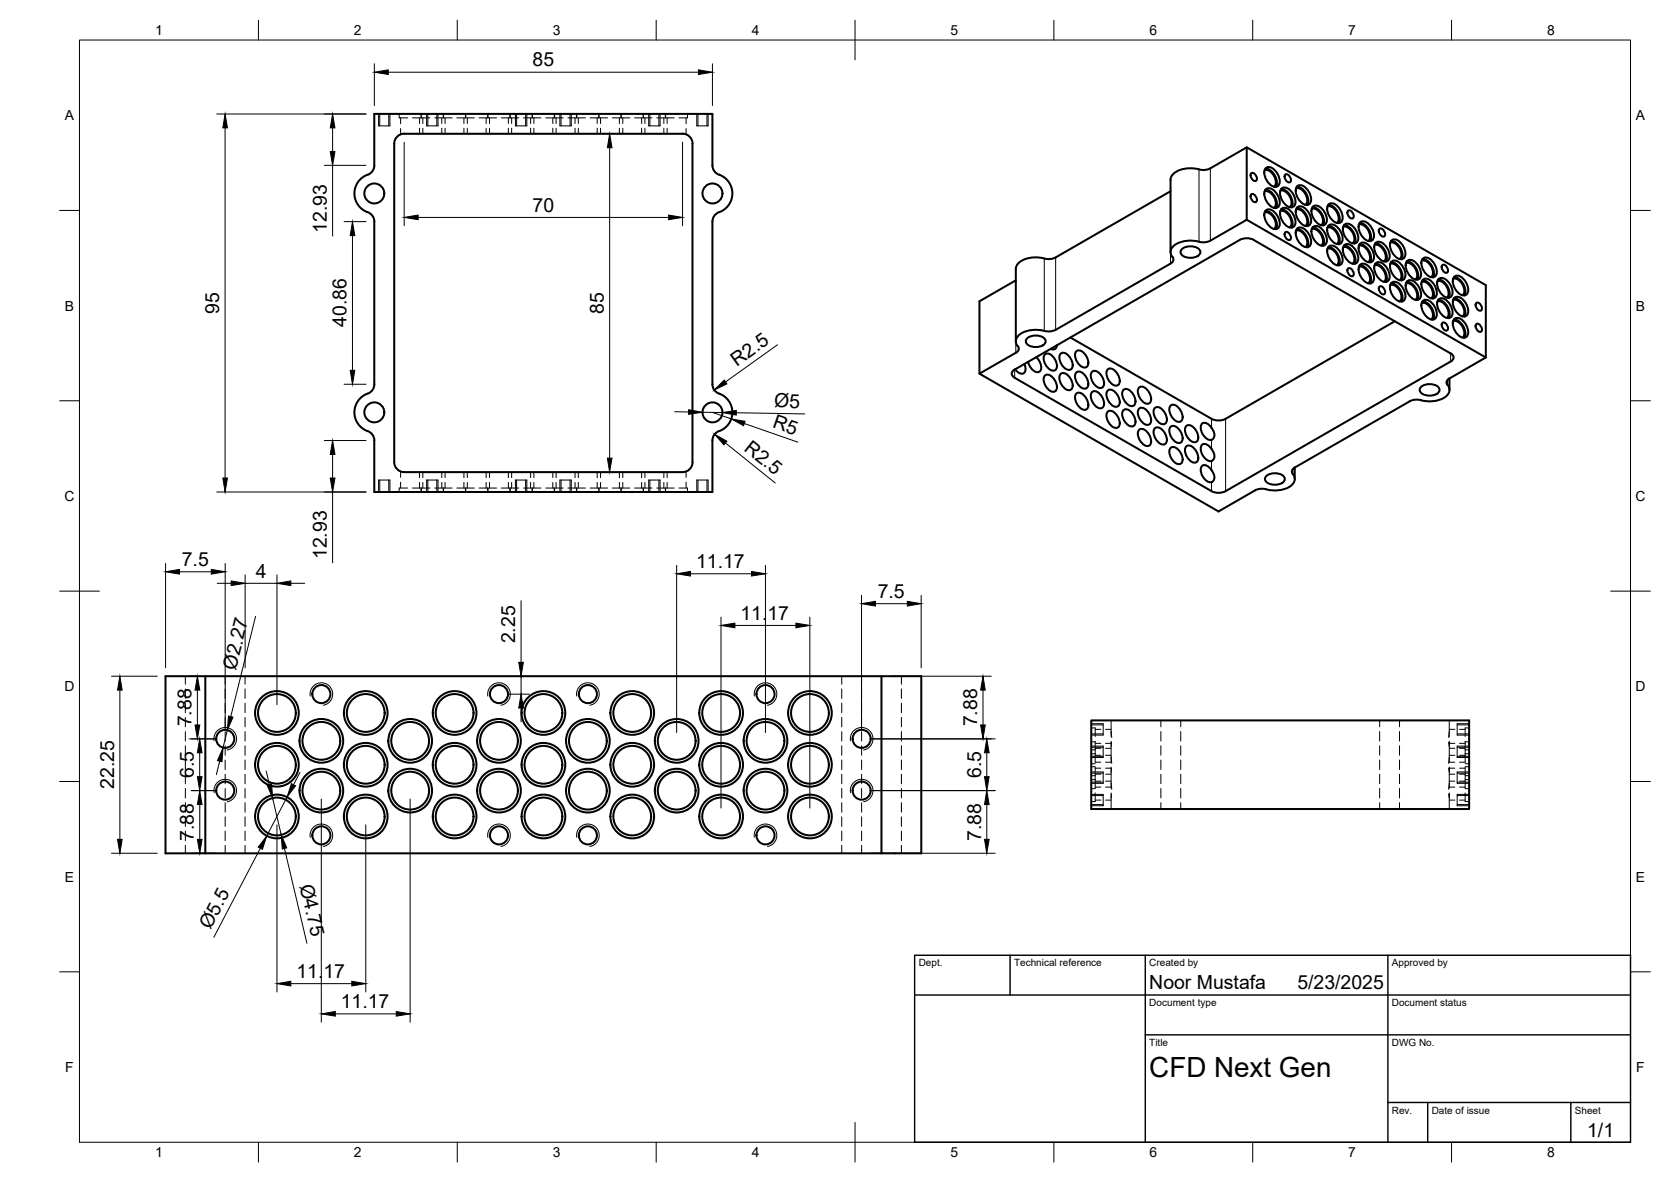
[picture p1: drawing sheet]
<svg xmlns="http://www.w3.org/2000/svg" width="420mm" height="297mm" viewBox="0 0 420 297" stroke-linecap="round" stroke-linejoin="round" font-family="sans-serif">
<!-- layer: Visible -->
<g fill="none" stroke="#000" stroke-width=".51">
<path d="M99.1 36.1v80a2.51 2.51 0 0 0 2.5 2.5h70a2.51 2.51 0 0 0 2.5-2.5v-80M101.6 33.6h70M101.6 33.6a2.51 2.51 0 0 0-2.5 2.5M171.6 33.6a2.51 2.51 0 0 1 2.5 2.5M313.5 37v18.2l-9.2 5.3M92.4 43.9a5.1 5.1 0 0 0-3.3 5 5.1 5.1 0 0 0 3.8 4.6 2.44 2.44 0 0 1 1.2 2.2v40.9a2.51 2.51 0 0 1-1.6 2.3M180.8 43.9a2.51 2.51 0 0 1-1.7-2.4v-12.9h-85v13a2.45 2.45 0 0 1-1.6 2.3M180.8 43.9a5.1 5.1 0 0 1 3.3 5 5.1 5.1 0 0 1-3.8 4.6 2.51 2.51 0 0 0-1.2 2.2v40.9a2.51 2.51 0 0 0 1.7 2.3M294.3 48.1l-28.9 16.6-1.3 .4-1.5-.1M304.3 42.3l9.2-5.3 60.1 34.7v18.1l-9.2 5.3M304.3 42.3l-1.8 .4a8.2 8.2 0 0 0-7.6 1.1l-.5 .9-.1 .5v18.2M313.5 55.2l60.1 34.6"/>
<path d="M314.7 43.5a1.3 1.3 0 0 1 1.1 1.9 1.3 1.3 0 0 1-1.1-1.9zM314.7 48.8a1.3 1.3 0 0 1 1.1 2 1.3 1.3 0 0 1-1.1-2zM318 53.4a2.68 2.68 0 0 1 2.8 2.5 1.47 1.47 0 0 1-.5 1.7M318 48.1a2.68 2.68 0 0 1 2.8 2.5 1.47 1.47 0 0 1-.5 1.6M318 42.8a2.68 2.68 0 0 1 2.8 2.5 1.47 1.47 0 0 1-.5 1.6M318.2 53a1.66 1.66 0 0 1 2.5 .6l.7 1a2.32 2.32 0 0 1-.2 2.9 2.51 2.51 0 0 1-2.9-1.9 2.91 2.91 0 0 1-.1-2.6zM318.2 47.7a1.66 1.66 0 0 1 2.5 .6l.7 .9a2.32 2.32 0 0 1-.2 3 2.51 2.51 0 0 1-2.9-1.9 2.91 2.91 0 0 1-.1-2.6zM318.2 42.4a1.66 1.66 0 0 1 2.5 .5l.7 1a2.32 2.32 0 0 1-.2 2.9 2.51 2.51 0 0 1-2.9-1.8 2.91 2.91 0 0 1-.1-2.6zM318.2 53a3.5 3.5 0 0 1 2.6 4.6M318.2 47.7a3.5 3.5 0 0 1 2.6 4.6M318.2 42.4a3.5 3.5 0 0 1 2.6 4.6M321.9 47.9a2.68 2.68 0 0 1 2.8 2.6 1.47 1.47 0 0 1-.4 1.6"/>
<path d="M321.9 53a2.68 2.68 0 0 1 2.8 2.6 1.47 1.47 0 0 1-.4 1.6M322.1 47.5a3.5 3.5 0 0 1 2.7 4.6M322.1 52.6a3.5 3.5 0 0 1 2.7 4.6M322.1 47.5a1.66 1.66 0 0 1 2.6 .6l.6 1a2.32 2.32 0 0 1-.1 2.9 2.51 2.51 0 0 1-2.9-1.9 2.91 2.91 0 0 1-.2-2.6zM322.1 52.6a1.66 1.66 0 0 1 2.6 .6l.6 1a2.32 2.32 0 0 1-.1 2.9 2.51 2.51 0 0 1-2.9-1.9 2.91 2.91 0 0 1-.2-2.6zM323.2 43.8a1.3 1.3 0 0 1 1.2 2 1.3 1.3 0 0 1-1.2-2zM323.2 58.3a1.3 1.3 0 0 1 1.2 2 1.3 1.3 0 0 1-1.2-2zM325.9 47.4a2.68 2.68 0 0 1 2.8 2.5 1.47 1.47 0 0 1-.5 1.6M325.9 52.7a2.68 2.68 0 0 1 2.8 2.5 1.47 1.47 0 0 1-.5 1.6M325.9 58a2.68 2.68 0 0 1 2.8 2.5 1.47 1.47 0 0 1-.5 1.6M326.1 46.9a1.66 1.66 0 0 1 2.5 .6l.7 1a2.32 2.32 0 0 1-.2 2.9 2.51 2.51 0 0 1-2.9-1.8 2.91 2.91 0 0 1-.1-2.7zM326.1 52.2a1.66 1.66 0 0 1 2.5 .6l.7 1a2.32 2.32 0 0 1-.2 2.9 2.51 2.51 0 0 1-2.9-1.8 2.91 2.91 0 0 1-.1-2.7z"/>
<path d="M326.1 57.6a1.66 1.66 0 0 1 2.5 .5l.7 1a2.32 2.32 0 0 1-.2 2.9 2.51 2.51 0 0 1-2.9-1.8 2.91 2.91 0 0 1-.1-2.6zM326.1 46.9a3.5 3.5 0 0 1 2.6 4.6M326.1 52.2a3.5 3.5 0 0 1 2.6 4.6M326.1 57.5a3.5 3.5 0 0 1 2.6 4.6M329.8 52.5a2.68 2.68 0 0 1 2.8 2.5 1.47 1.47 0 0 1-.4 1.6M329.8 57.6a2.68 2.68 0 0 1 2.8 2.5 1.47 1.47 0 0 1-.4 1.6M330 52a1.66 1.66 0 0 1 2.6 .6l.6 1a2.32 2.32 0 0 1-.1 2.9 2.51 2.51 0 0 1-2.9-1.8 2.91 2.91 0 0 1-.2-2.7zM330 57.2a1.66 1.66 0 0 1 2.6 .5l.6 1a2.32 2.32 0 0 1-.1 2.9 2.51 2.51 0 0 1-2.9-1.8 2.91 2.91 0 0 1-.2-2.6zM330 52.1a3.5 3.5 0 0 1 2.7 4.6M330 57.2a3.5 3.5 0 0 1 2.7 4.6M333.8 51.9a2.68 2.68 0 0 1 2.8 2.5 1.47 1.47 0 0 1-.5 1.6M333.8 57.2a2.68 2.68 0 0 1 2.8 2.5 1.47 1.47 0 0 1-.5 1.6"/>
<path d="M334 51.5a3.5 3.5 0 0 1 2.6 4.6M334 56.8a3.5 3.5 0 0 1 2.6 4.6M334 51.5a1.66 1.66 0 0 1 2.5 .5l.7 1a2.32 2.32 0 0 1-.2 2.9 2.51 2.51 0 0 1-2.9-1.8 2.91 2.91 0 0 1-.1-2.6zM334 56.8a1.66 1.66 0 0 1 2.5 .6l.7 .9a2.32 2.32 0 0 1-.2 3 2.51 2.51 0 0 1-2.9-1.9 2.91 2.91 0 0 1-.1-2.6zM337.7 57a2.68 2.68 0 0 1 2.8 2.5 1.47 1.47 0 0 1-.4 1.7M337.9 56.6a1.66 1.66 0 0 1 2.6 .6l.6 1a2.32 2.32 0 0 1-.1 2.9 2.51 2.51 0 0 1-2.9-1.9 2.91 2.91 0 0 1-.2-2.6zM337.9 56.6a3.5 3.5 0 0 1 2.7 4.6M339 52.9a1.3 1.3 0 0 1 1.2 2 1.3 1.3 0 0 1-1.2-2zM341.7 56.5a2.68 2.68 0 0 1 2.7 2.5 1.47 1.47 0 0 1-.4 1.6M341.9 56a3.5 3.5 0 0 1 2.6 4.6M341.9 56a1.66 1.66 0 0 1 2.5 .6l.7 1a2.32 2.32 0 0 1-.2 2.9 2.51 2.51 0 0 1-2.9-1.9 2.91 2.91 0 0 1-.1-2.6zM346.9 57.5a1.3 1.3 0 0 1 1.1 1.9 1.3 1.3 0 0 1-1.1-1.9z"/>
<path d="M255.4 70.4l-9.1 5.3v18.2l60.1 34.6 9.1-5.2 .9-.4 1-.1a9.1 9.1 0 0 0 6.7-.4 2.16 2.16 0 0 0 .8-3.6 1.12 1.12 0 0 1 .7-1.3M262.6 65a7.2 7.2 0 0 0-6.6 1.2l-.5 .9-.1 .5v18.2M294.8 64.6a1.03 1.03 0 0 1-.5 1.6l-28.9 16.7M297.1 62.6a3.4 3.4 0 0 1 4.7 .4 1.57 1.57 0 0 1-1.8 1.8 3 3 0 0 1-3.1-1.1v-.7zM301.5 60.7a7 7 0 0 0-6.7 1.4 1.83 1.83 0 0 0 0 2.5M304.3 60.5l-1.3 .4-1.5-.1M333.8 62.5a2.68 2.68 0 0 1 2.8 2.5 1.47 1.47 0 0 1-.5 1.7M334 62.1a3.5 3.5 0 0 1 2.6 4.6M334 62.1a1.66 1.66 0 0 1 2.5 .6l.7 1a2.32 2.32 0 0 1-.2 2.9 2.51 2.51 0 0 1-2.9-1.9 2.91 2.91 0 0 1-.1-2.6zM337.7 62.1a2.68 2.68 0 0 1 2.8 2.6 1.47 1.47 0 0 1-.4 1.6M337.9 61.7a1.66 1.66 0 0 1 2.6 .6l.6 1a2.32 2.32 0 0 1-.1 2.9 2.51 2.51 0 0 1-2.9-1.8 2.91 2.91 0 0 1-.2-2.7zM337.9 61.7a3.5 3.5 0 0 1 2.7 4.6"/>
<path d="M339 67.4a1.3 1.3 0 0 1 1.2 2 1.3 1.3 0 0 1-1.2-2zM341.7 67.1a2.68 2.68 0 0 1 2.7 2.5 1.47 1.47 0 0 1-.4 1.6M341.7 61.8a2.68 2.68 0 0 1 2.7 2.5 1.47 1.47 0 0 1-.4 1.6M341.9 66.6a3.5 3.5 0 0 1 2.6 4.6M341.9 61.3a3.5 3.5 0 0 1 2.6 4.6M341.9 66.7a1.66 1.66 0 0 1 2.5 .5l.7 1a2.32 2.32 0 0 1-.2 2.9 2.51 2.51 0 0 1-2.9-1.8 2.91 2.91 0 0 1-.1-2.6zM341.9 61.3a1.66 1.66 0 0 1 2.5 .6l.7 1a2.32 2.32 0 0 1-.2 2.9 2.51 2.51 0 0 1-2.9-1.8 2.91 2.91 0 0 1-.1-2.7zM345.6 66.7a2.68 2.68 0 0 1 2.8 2.5 1.47 1.47 0 0 1-.4 1.6M345.6 61.6a2.68 2.68 0 0 1 2.8 2.5 1.47 1.47 0 0 1-.4 1.6M345.8 66.3a1.66 1.66 0 0 1 2.5 .5l.7 1a2.32 2.32 0 0 1-.1 2.9 2.51 2.51 0 0 1-2.9-1.8 2.91 2.91 0 0 1-.2-2.6zM345.8 61.1a1.66 1.66 0 0 1 2.5 .6l.7 1a2.32 2.32 0 0 1-.1 2.9 2.51 2.51 0 0 1-2.9-1.8 2.91 2.91 0 0 1-.2-2.7zM345.8 66.3a3.5 3.5 0 0 1 2.7 4.6"/>
<path d="M345.8 61.1a3.5 3.5 0 0 1 2.7 4.6M346.9 72a1.3 1.3 0 0 1 1.1 1.9 1.3 1.3 0 0 1-1.1-1.9zM349.5 66.3a2.68 2.68 0 0 1 2.8 2.5 1.47 1.47 0 0 1-.4 1.6M349.5 71.6a2.68 2.68 0 0 1 2.8 2.5 1.47 1.47 0 0 1-.4 1.7M349.5 61a2.68 2.68 0 0 1 2.8 2.5 1.47 1.47 0 0 1-.4 1.6M349.8 65.9a3.5 3.5 0 0 1 2.6 4.6M349.8 71.2a3.5 3.5 0 0 1 2.6 4.6M349.8 60.6a3.5 3.5 0 0 1 2.6 4.6M349.8 65.9a1.66 1.66 0 0 1 2.5 .5l.7 1a2.32 2.32 0 0 1-.2 2.9 2.51 2.51 0 0 1-2.9-1.8 2.91 2.91 0 0 1-.1-2.6zM349.8 71.2a1.66 1.66 0 0 1 2.5 .6l.7 1a2.32 2.32 0 0 1-.2 2.9 2.51 2.51 0 0 1-2.9-1.9 2.91 2.91 0 0 1-.1-2.6zM349.8 60.6a1.66 1.66 0 0 1 2.5 .5l.7 1a2.32 2.32 0 0 1-.2 2.9 2.51 2.51 0 0 1-2.9-1.8 2.91 2.91 0 0 1-.1-2.6zM353.5 71.2a2.68 2.68 0 0 1 2.8 2.6 1.47 1.47 0 0 1-.4 1.6"/>
<path d="M353.5 66.1a2.68 2.68 0 0 1 2.8 2.5 1.47 1.47 0 0 1-.4 1.7M353.7 70.8a1.66 1.66 0 0 1 2.5 .6l.7 1a2.32 2.32 0 0 1-.2 2.9 2.51 2.51 0 0 1-2.8-1.9 2.91 2.91 0 0 1-.2-2.6zM353.7 65.7a1.66 1.66 0 0 1 2.5 .6l.7 1a2.32 2.32 0 0 1-.2 2.9 2.51 2.51 0 0 1-2.8-1.9 2.91 2.91 0 0 1-.2-2.6zM353.7 70.8a3.5 3.5 0 0 1 2.7 4.6M353.7 65.7a3.5 3.5 0 0 1 2.7 4.6M357.5 70.9a2.68 2.68 0 0 1 2.8 2.5 1.47 1.47 0 0 1-.5 1.6M357.5 65.5a2.68 2.68 0 0 1 2.8 2.5 1.47 1.47 0 0 1-.5 1.7M357.5 76.2a2.68 2.68 0 0 1 2.8 2.5 1.47 1.47 0 0 1-.5 1.6M357.7 70.4a1.66 1.66 0 0 1 2.5 .6l.7 1a2.32 2.32 0 0 1-.2 2.9 2.51 2.51 0 0 1-2.9-1.8 2.91 2.91 0 0 1-.1-2.7zM357.7 65.1a1.66 1.66 0 0 1 2.5 .6l.7 1a2.32 2.32 0 0 1-.2 2.9 2.51 2.51 0 0 1-2.9-1.9 2.91 2.91 0 0 1-.1-2.6zM357.7 75.7a1.66 1.66 0 0 1 2.5 .6l.7 1a2.32 2.32 0 0 1-.2 2.9 2.51 2.51 0 0 1-2.9-1.8 2.91 2.91 0 0 1-.1-2.7zM357.7 70.4a3.5 3.5 0 0 1 2.6 4.6"/>
<path d="M357.7 65.1a3.5 3.5 0 0 1 2.6 4.6M357.7 75.7a3.5 3.5 0 0 1 2.6 4.6M361.4 70.7a2.68 2.68 0 0 1 2.8 2.5 1.47 1.47 0 0 1-.4 1.6M361.4 75.8a2.68 2.68 0 0 1 2.8 2.5 1.47 1.47 0 0 1-.4 1.6M361.6 70.2a3.5 3.5 0 0 1 2.7 4.6M361.6 75.3a3.5 3.5 0 0 1 2.7 4.6M361.6 70.3a1.66 1.66 0 0 1 2.6 .5l.6 1a2.32 2.32 0 0 1-.1 2.9 2.51 2.51 0 0 1-2.9-1.8 2.91 2.91 0 0 1-.2-2.6zM361.6 75.4a1.66 1.66 0 0 1 2.6 .5l.6 1a2.32 2.32 0 0 1-.1 2.9 2.51 2.51 0 0 1-2.9-1.8 2.91 2.91 0 0 1-.2-2.6zM362.7 66.6a1.3 1.3 0 0 1 1.2 1.9 1.3 1.3 0 0 1-1.2-1.9zM365.4 70.1a2.68 2.68 0 0 1 2.8 2.5 1.47 1.47 0 0 1-.5 1.6M365.4 75.4a2.68 2.68 0 0 1 2.8 2.5 1.47 1.47 0 0 1-.5 1.6M365.6 69.7a1.66 1.66 0 0 1 2.5 .5l.7 1a2.32 2.32 0 0 1-.2 2.9 2.51 2.51 0 0 1-2.9-1.8 2.91 2.91 0 0 1-.1-2.6z"/>
<path d="M365.6 75a1.66 1.66 0 0 1 2.5 .5l.7 1a2.32 2.32 0 0 1-.2 2.9 2.51 2.51 0 0 1-2.9-1.8 2.91 2.91 0 0 1-.1-2.6zM365.6 69.7a3.5 3.5 0 0 1 2.6 4.5M365.6 75a3.5 3.5 0 0 1 2.6 4.6M371.3 76.1a1.3 1.3 0 0 1 1.1 1.9 1.3 1.3 0 0 1-1.1-1.9zM92.4 98.9a5 5 0 0 0-3.3 4.7 5 5 0 0 0 3.3 4.7M180.8 98.9a5 5 0 0 1 3.4 4.7 5 5 0 0 1-3.4 4.7M255.1 92.9a1.08 1.08 0 0 0-.7 1 1.08 1.08 0 0 0 .7 1M255.4 88.7l-9.1 5.2M257.6 91.5a1.54 1.54 0 0 1-.6 2.4 2.3 2.3 0 0 1-1.7-1.1M258.2 85a3.4 3.4 0 0 1 4.7 .4 1.57 1.57 0 0 1-1.8 1.8 3 3 0 0 1-3.1-1.1v-.7zM260.6 89.8a2.94 2.94 0 0 1 .9 3.5 1.75 1.75 0 0 1-2.3-.9l-.7-1.5M262.6 94.5a1.48 1.48 0 0 1 2.3 .6l.4 .5a2.11 2.11 0 0 1 0 2.8 2.1 2.1 0 0 1-2.4-1.4 2.68 2.68 0 0 1-.3-2.5z"/>
<path d="M262.6 89.2a1.48 1.48 0 0 1 2.3 .6l.4 .5a2.11 2.11 0 0 1 0 2.8 2.1 2.1 0 0 1-2.4-1.4 2.68 2.68 0 0 1-.3-2.5zM265.4 82.9l-1.8 .4a8.8 8.8 0 0 0-7.3 .8 2.03 2.03 0 0 0-.2 3.2 1.12 1.12 0 0 1-.7 1.4M265.8 86.8a.99 .99 0 0 1-.5 .9 .99 .99 0 0 1-1.1 0M266.6 89a1.48 1.48 0 0 1 2.3 .6l.3 .5a2.11 2.11 0 0 1 0 2.8 2.1 2.1 0 0 1-2.3-1.4 2.68 2.68 0 0 1-.3-2.5zM266.6 94.1a1.48 1.48 0 0 1 2.3 .6l.3 .5a2.11 2.11 0 0 1 0 2.8 2.1 2.1 0 0 1-2.3-1.4 2.68 2.68 0 0 1-.3-2.5zM270.5 99a1.48 1.48 0 0 1 2.3 .6l.4 .5a2.11 2.11 0 0 1 0 2.8 2.1 2.1 0 0 1-2.4-1.4 2.68 2.68 0 0 1-.3-2.5zM270.5 88.4a1.48 1.48 0 0 1 2.3 .6l.4 .5a2.11 2.11 0 0 1 0 2.8 2.1 2.1 0 0 1-2.4-1.4 2.68 2.68 0 0 1-.3-2.5zM270.5 93.7a1.48 1.48 0 0 1 2.3 .6l.4 .5a2.11 2.11 0 0 1 0 2.8 2.1 2.1 0 0 1-2.4-1.4 2.68 2.68 0 0 1-.3-2.5zM274.5 98.6a1.48 1.48 0 0 1 2.3 .7l.3 .5a2.11 2.11 0 0 1 0 2.7 2.1 2.1 0 0 1-2.3-1.4 2.68 2.68 0 0 1-.3-2.5zM274.5 93.5a1.48 1.48 0 0 1 2.3 .7l.3 .5a2.11 2.11 0 0 1 0 2.7 2.1 2.1 0 0 1-2.3-1.4 2.68 2.68 0 0 1-.3-2.5zM278.4 92.9a1.48 1.48 0 0 1 2.3 .7l.4 .5a2.11 2.11 0 0 1 0 2.7 2.1 2.1 0 0 1-2.4-1.4 2.68 2.68 0 0 1-.3-2.5zM278.4 98.3a1.48 1.48 0 0 1 2.3 .6l.4 .5a2.11 2.11 0 0 1 0 2.7 2.1 2.1 0 0 1-2.4-1.3 2.68 2.68 0 0 1-.3-2.5z"/>
<path d="M282.4 98.1a1.48 1.48 0 0 1 2.3 .6l.3 .5a2.11 2.11 0 0 1 0 2.8 2.1 2.1 0 0 1-2.3-1.4 2.68 2.68 0 0 1-.3-2.5zM286.3 97.5a1.48 1.48 0 0 1 2.3 .6l.4 .5a2.11 2.11 0 0 1 0 2.8 2.1 2.1 0 0 1-2.4-1.4 2.68 2.68 0 0 1-.3-2.5zM350.7 80.7l-42.5 24.5a3.9 3.9 0 0 1-3.6 0l-35.4-20.4M357.3 97.3a3.4 3.4 0 0 1 4.6 .3 1.57 1.57 0 0 1-1.8 1.8 3 3 0 0 1-3.1-1.1v-.7zM362.7 81.1a1.3 1.3 0 0 1 1.2 1.9 1.3 1.3 0 0 1-1.2-1.9zM364.4 95.1a1.04 1.04 0 0 0-.4 1.6 2.06 2.06 0 0 1-1 3.3 9.1 9.1 0 0 1-6.7 .4l-1.8 .4M364.4 95.1v2.9M364.7 88.8l-49.4-28.5a3.9 3.9 0 0 0-3.6 0l-56.6 32.6M364.7 90.9l-56.5 32.5a3.9 3.9 0 0 1-3.6 0l-49.5-28.5M364.8 88.8a1.08 1.08 0 0 1 .7 1 1.08 1.08 0 0 1-.7 1.1M365.4 80.7a2.68 2.68 0 0 1 2.8 2.5 1.47 1.47 0 0 1-.5 1.6M365.6 80.3a1.66 1.66 0 0 1 2.5 .5l.7 1a2.32 2.32 0 0 1-.2 3 2.51 2.51 0 0 1-2.9-1.9 2.91 2.91 0 0 1-.1-2.6z"/>
<path d="M365.6 80.3a3.5 3.5 0 0 1 2.6 4.6M371.3 81.4a1.3 1.3 0 0 1 1.1 2 1.3 1.3 0 0 1-1.1-2zM92.5 108.3a2.45 2.45 0 0 1 1.6 2.4v12.9h85v-12.9a2.51 2.51 0 0 1 1.7-2.4M278.4 103.6a1.48 1.48 0 0 1 2.3 .6l.4 .5a2.11 2.11 0 0 1 0 2.7 2.1 2.1 0 0 1-2.4-1.3 2.68 2.68 0 0 1-.3-2.5zM282.4 103.2a1.48 1.48 0 0 1 2.3 .6l.3 .5a2.11 2.11 0 0 1 0 2.8 2.1 2.1 0 0 1-2.3-1.4 2.68 2.68 0 0 1-.3-2.5zM286.3 108.1a1.48 1.48 0 0 1 2.3 .7l.4 .5a2.11 2.11 0 0 1 0 2.7 2.1 2.1 0 0 1-2.4-1.4 2.68 2.68 0 0 1-.3-2.5zM286.3 102.8a1.48 1.48 0 0 1 2.3 .6l.4 .5a2.11 2.11 0 0 1 0 2.8 2.1 2.1 0 0 1-2.4-1.4 2.68 2.68 0 0 1-.3-2.5zM290.3 102.6a1.48 1.48 0 0 1 2.3 .7l.3 .5a2.11 2.11 0 0 1 0 2.7 2.1 2.1 0 0 1-2.4-1.4 2.68 2.68 0 0 1-.2-2.5zM290.3 107.7a1.48 1.48 0 0 1 2.3 .7l.3 .5a2.11 2.11 0 0 1 0 2.7 2.1 2.1 0 0 1-2.4-1.4 2.68 2.68 0 0 1-.2-2.5zM294.2 102a1.48 1.48 0 0 1 2.3 .7l.4 .5a2.11 2.11 0 0 1 0 2.7 2.1 2.1 0 0 1-2.4-1.4 2.68 2.68 0 0 1-.3-2.5zM294.2 107.4a1.48 1.48 0 0 1 2.3 .6l.4 .5a2.11 2.11 0 0 1 0 2.7 2.1 2.1 0 0 1-2.4-1.3 2.68 2.68 0 0 1-.3-2.5zM294.2 112.7a1.48 1.48 0 0 1 2.3 .6l.4 .5a2.11 2.11 0 0 1 0 2.7 2.1 2.1 0 0 1-2.4-1.3 2.68 2.68 0 0 1-.3-2.5z"/>
<path d="M298.2 107.2a1.48 1.48 0 0 1 2.3 .6l.3 .5a2.11 2.11 0 0 1 0 2.7 2.1 2.1 0 0 1-2.4-1.3 2.68 2.68 0 0 1-.2-2.5zM298.2 112.3a1.48 1.48 0 0 1 2.3 .6l.3 .5a2.11 2.11 0 0 1 0 2.8 2.1 2.1 0 0 1-2.4-1.4 2.68 2.68 0 0 1-.2-2.5zM302.4 106.4a2.23 2.23 0 0 1 2.4 1.3l.2 .4a1.61 1.61 0 0 1-.4 2.4 2.91 2.91 0 0 1-2.7-3.1l.2-.8zM302.4 111.7a2.23 2.23 0 0 1 2.4 1.4l.1 .2a1.65 1.65 0 0 1-.3 2.5 2.91 2.91 0 0 1-2.7-3l.2-.9zM318.4 119.7a3.4 3.4 0 0 1 4.6 .3 1.57 1.57 0 0 1-1.8 1.8 3 3 0 0 1-3.1-1.1v-.7zM325.5 117.5v2.9M354.4 100.9l-28.9 16.6M304.6 121.2a2.91 2.91 0 0 1-2.7-3.1 1.08 1.08 0 0 1 .7-1.2 1.08 1.08 0 0 1 1.3 .4l1 1.3a1.65 1.65 0 0 1-.3 2.6M51.6 169.9v44.5h-10v-44.5h190v44.5h-10v-44.5M274.4 181h95v22.3h-95zM51.6 214.4h170"/>
<circle cx="94.1" cy="48.6" r="2.51"/>
<circle cx="179.1" cy="48.6" r="2.51"/>
<circle cx="94.1" cy="103.6" r="2.51"/>
<circle cx="179.1" cy="103.6" r="2.51"/>
<circle cx="69.6" cy="179.2" r="4.8"/>
<circle cx="69.6" cy="179.2" r="5.5"/>
<circle cx="80.8" cy="174.4" r="2.28"/>
<circle cx="92" cy="179.2" r="4.8"/>
<circle cx="92" cy="179.2" r="5.5"/>
<circle cx="114.3" cy="179.2" r="4.8"/>
<circle cx="114.3" cy="179.2" r="5.5"/>
<circle cx="125.5" cy="174.4" r="2.28"/>
<circle cx="136.6" cy="179.2" r="4.8"/>
<circle cx="136.6" cy="179.2" r="5.5"/>
<circle cx="147.8" cy="174.4" r="2.28"/>
<circle cx="159" cy="179.2" r="4.8"/>
<circle cx="159" cy="179.2" r="5.5"/>
<circle cx="181.3" cy="179.2" r="4.8"/>
<circle cx="181.3" cy="179.2" r="5.5"/>
<circle cx="192.5" cy="174.4" r="2.28"/>
<circle cx="203.7" cy="179.2" r="4.8"/>
<circle cx="203.7" cy="179.2" r="5.5"/>
<circle cx="56.6" cy="185.7" r="2.28"/>
<circle cx="56.6" cy="198.7" r="2.28"/>
<circle cx="69.6" cy="192.2" r="4.8"/>
<circle cx="69.6" cy="192.2" r="5.5"/>
<circle cx="80.8" cy="186.2" r="4.8"/>
<circle cx="80.8" cy="198.7" r="4.8"/>
<circle cx="80.8" cy="186.2" r="5.5"/>
<circle cx="80.8" cy="198.7" r="5.5"/>
<circle cx="92" cy="192.2" r="4.8"/>
<circle cx="92" cy="192.2" r="5.5"/>
<circle cx="103.1" cy="198.7" r="4.8"/>
<circle cx="103.1" cy="186.2" r="4.8"/>
<circle cx="103.1" cy="186.2" r="5.5"/>
<circle cx="103.1" cy="198.7" r="5.5"/>
<circle cx="114.3" cy="192.2" r="4.8"/>
<circle cx="114.3" cy="192.2" r="5.5"/>
<circle cx="125.5" cy="198.7" r="4.8"/>
<circle cx="125.5" cy="186.2" r="4.8"/>
<circle cx="125.5" cy="198.7" r="5.5"/>
<circle cx="125.5" cy="186.2" r="5.5"/>
<circle cx="136.6" cy="192.2" r="4.8"/>
<circle cx="136.6" cy="192.2" r="5.5"/>
<circle cx="147.8" cy="198.7" r="4.8"/>
<circle cx="147.8" cy="186.2" r="4.8"/>
<circle cx="147.8" cy="198.7" r="5.5"/>
<circle cx="147.8" cy="186.2" r="5.5"/>
<circle cx="159" cy="192.2" r="4.8"/>
<circle cx="159" cy="192.2" r="5.5"/>
<circle cx="170.1" cy="198.7" r="4.8"/>
<circle cx="170.1" cy="186.2" r="4.8"/>
<circle cx="170.1" cy="186.2" r="5.5"/>
<circle cx="170.1" cy="198.7" r="5.5"/>
<circle cx="181.3" cy="192.2" r="4.8"/>
<circle cx="181.3" cy="192.2" r="5.5"/>
<circle cx="192.5" cy="186.2" r="4.8"/>
<circle cx="192.5" cy="198.7" r="4.8"/>
<circle cx="192.5" cy="186.2" r="5.5"/>
<circle cx="192.5" cy="198.7" r="5.5"/>
<circle cx="203.7" cy="192.2" r="4.8"/>
<circle cx="203.7" cy="192.2" r="5.5"/>
<circle cx="216.7" cy="198.7" r="2.28"/>
<circle cx="216.7" cy="185.7" r="2.28"/>
<circle cx="69.6" cy="205.2" r="4.8"/>
<circle cx="69.6" cy="205.2" r="5.5"/>
<circle cx="80.8" cy="209.9" r="2.28"/>
<circle cx="92" cy="205.2" r="4.8"/>
<circle cx="92" cy="205.2" r="5.5"/>
<circle cx="114.3" cy="205.2" r="4.8"/>
<circle cx="114.3" cy="205.2" r="5.5"/>
<circle cx="125.5" cy="209.9" r="2.28"/>
<circle cx="136.6" cy="205.2" r="4.8"/>
<circle cx="136.6" cy="205.2" r="5.5"/>
<circle cx="147.8" cy="209.9" r="2.28"/>
<circle cx="159" cy="205.2" r="4.8"/>
<circle cx="159" cy="205.2" r="5.5"/>
<circle cx="181.3" cy="205.2" r="4.8"/>
<circle cx="181.3" cy="205.2" r="5.5"/>
<circle cx="192.5" cy="209.9" r="2.28"/>
<circle cx="203.7" cy="205.2" r="4.8"/>
<circle cx="203.7" cy="205.2" r="5.5"/>
</g>
<!-- layer: Hidden -->
<g fill="none" stroke="#000" stroke-width=".25">
<path d="M95.2 31.6h2.8M95.5 28.6v3M97.7 28.6v3M100.4 28.6v1h2.1M100.7 29.6v1.5M100.7 32.3v1.5M105.5 29.6v1.4M105.5 32.2v1.4M105.9 28.6v1h-2.2M105.9 28.6v1h2.2M106.3 29.6v1.4M106.3 32.2v1.4"/>
<path d="M107.3 31.6h2.8M107.6 28.6v3M109.8 28.6v3M111.1 29.6v1.4M111.1 32.2v1.4M111.4 28.6v1h-2.1M111.5 28.6v1h2.2M111.9 29.6v1.4M111.9 32.2v1.4M116.6 29.6v1.4M116.6 32.2v1.4M117 28.6v1h-2.1"/>
<path d="M117.1 28.6v1h2.2M117.5 29.6v1.4M117.5 32.2v1.4M122.2 29.6v1.4M122.2 32.2v1.4M122.6 28.6v1h-2.1M122.7 28.6v1h2.2M123.1 29.6v1.4M123.1 32.2v1.4M127.8 29.6v1.4M127.8 32.2v1.4M128.2 28.6v1h-2.2"/>
<path d="M128.3 28.6v1h2.2M128.7 29.6v1.4M128.7 32.2v1.4M129.6 31.6h2.9M129.9 28.6v3M132.2 28.6v3M133.4 29.6v1.4M133.4 32.2v1.4M133.8 28.6v1h-2.2M133.9 28.6v1h2.1M134.2 29.6v1.4M134.2 32.2v1.4"/>
<path d="M139 29.6v1.4M139 32.2v1.4M139.4 28.6v1h-2.2M139.4 28.6v1h2.2M139.8 29.6v1.4M139.8 32.2v1.4M140.8 31.6h2.8M141.1 28.6v3M143.3 28.6v3M144.6 29.6v1.4M144.6 32.2v1.4M144.9 28.6v1h-2.1"/>
<path d="M145 28.6v1h2.2M145.4 29.6v1.4M145.4 32.2v1.4M150.2 29.6v1.4M150.2 32.2v1.4M150.5 28.6v1h-2.1M150.6 28.6v1h2.2M151 29.6v1.4M151 32.2v1.4M155.7 29.6v1.4M155.7 32.2v1.4M156.1 28.6v1h-2.1"/>
<path d="M156.2 28.6v1h2.2M156.6 29.6v1.4M156.6 32.2v1.4M161.3 29.6v1.4M161.3 32.2v1.4M161.7 28.6v1h-2.1M161.8 28.6v1h2.1M162.2 29.6v1.4M162.2 32.2v1.4M163.1 31.6h2.9M163.4 28.6v3M165.7 28.6v3"/>
<path d="M166.9 29.6v1.4M166.9 32.2v1.4M167.3 28.6v1h-2.2M167.4 28.6v1h2.1M167.7 29.6v1.4M167.7 32.2v1.4M172.5 29.6v1.5M172.5 32.3v1.5M172.9 28.6v1h-2.2M175.2 31.6h2.9M175.5 28.6v3M177.8 28.6v3"/>
<path d="M100.7 118.5v1.5M105.5 118.6v1.4M106.3 118.6v1.4M111.1 118.6v1.4M111.9 118.6v1.4M116.6 118.6v1.4M117.5 118.6v1.4M122.2 118.6v1.4M123.1 118.6v1.4M127.8 118.6v1.4M128.7 118.6v1.4M133.4 118.6v1.4"/>
<path d="M134.2 118.6v1.4M139 118.6v1.4M139.8 118.6v1.4M144.6 118.6v1.4M145.4 118.6v1.4M150.2 118.6v1.4M151 118.6v1.4M155.7 118.6v1.4M156.6 118.6v1.4M161.3 118.6v1.4M162.2 118.6v1.4M166.9 118.6v1.4"/>
<path d="M167.7 118.6v1.4M172.5 118.5v1.5M95.2 120.6h2.8M95.5 120.6v3M97.7 120.6v3M100.7 121.2v1.4M102.5 122.6h-2.1v1M103.7 122.6h2.2v1M105.5 121.2v1.4M106.3 121.2v1.4M107.3 120.6h2.8M107.6 120.6v3"/>
<path d="M108.1 122.6h-2.2v1M109.3 122.6h2.1v1M109.8 120.6v3M111.1 121.2v1.4M111.9 121.2v1.4M113.7 122.6h-2.2v1M114.9 122.6h2.1v1M116.6 121.2v1.4M117.5 121.2v1.4M119.3 122.6h-2.2v1M120.5 122.6h2.1v1M122.2 121.2v1.4"/>
<path d="M123.1 121.2v1.4M124.9 122.6h-2.2v1M126 122.6h2.2v1M127.8 121.2v1.4M128.7 121.2v1.4M129.6 120.6h2.9M129.9 120.6v3M130.5 122.6h-2.2v1M131.6 122.6h2.2v1M132.2 120.6v3M133.4 121.2v1.4M134.2 121.2v1.4"/>
<path d="M136 122.6h-2.1v1M137.2 122.6h2.2v1M139 121.2v1.4M139.8 121.2v1.4M140.8 120.6h2.8M141.1 120.6v3M141.6 122.6h-2.2v1M142.8 122.6h2.1v1M143.3 120.6v3M144.6 121.2v1.4M145.4 121.2v1.4M147.2 122.6h-2.2v1"/>
<path d="M148.4 122.6h2.1v1M150.2 121.2v1.4M151 121.2v1.4M152.8 122.6h-2.2v1M154 122.6h2.1v1M155.7 121.2v1.4M156.6 121.2v1.4M158.4 122.6h-2.2v1M159.6 122.6h2.1v1M161.3 121.2v1.4M162.2 121.2v1.4M163.1 120.6h2.9"/>
<path d="M163.4 120.6v3M163.9 122.6h-2.1v1M165.1 122.6h2.2v1M165.7 120.6v3M166.9 121.2v1.4M167.7 121.2v1.4M169.5 122.6h-2.1v1M170.7 122.6h2.2v1M172.5 121.2v1.4M175.2 120.6h2.9M175.5 120.6v3M177.8 120.6v3"/>
<path d="M46.6 169.9v2M46.6 173.1v2.4M46.6 176.7v2.4M56.6 169.9v2M56.6 173.1v2.4M56.6 176.7v2.4M61.6 169.9v2M61.6 173.1v2.4M61.6 176.7v2.4M211.6 169.9v2M211.6 173.1v2.4M211.6 176.7v2.4"/>
<path d="M216.6 169.9v2M216.6 173.1v2.4M216.6 176.7v2.4M226.7 169.9v2M226.7 173.1v2.4M226.7 176.7v2.4M46.6 180.3v2.4M46.6 183.9v2.3M46.6 187.4v2.4M46.6 191v2.4M46.6 194.6v2.4M46.6 198.1v2.4"/>
<path d="M56.6 180.3v2.4M56.6 183.9v2.3M56.6 187.4v2.4M56.6 191v2.4M56.6 194.6v2.4M56.6 198.1v2.4M61.6 180.3v2.4M61.6 183.9v2.3M61.6 187.4v2.4M61.6 191v2.4M61.6 194.6v2.4M61.6 198.1v2.4"/>
<path d="M211.6 180.3v2.4M211.6 183.9v2.3M211.6 187.4v2.4M211.6 191v2.4M211.6 194.6v2.4M211.6 198.1v2.4M216.6 180.3v2.4M216.6 183.9v2.3M216.6 187.4v2.4M216.6 191v2.4M216.6 194.6v2.4M216.6 198.1v2.4"/>
<path d="M226.7 180.3v2.4M226.7 183.9v2.3M226.7 187.4v2.4M226.7 191v2.4M226.7 194.6v2.4M226.7 198.1v2.4M274.4 182.9h1v2.2M274.4 196.6h3M274.4 194.3h3M274.4 199.9h3M274.4 184.4h3M274.4 182.2h3"/>
<path d="M274.4 191.9h1M274.4 186.4h1M274.4 190.1h3M274.4 187.8h3M274.4 195.9h1M274.4 198.2h1M274.4 192.7h1M274.4 188.4h1M274.4 194.9h1M274.4 189.4h1M275.4 188.4v1M275.4 199.3v2.1h-1"/>
<path d="M275.4 195.9v2.2M275.4 194.9v1M275.4 186.3v2.1M275.4 192.8v2.1M275.4 189.4v2.2M275.4 191.5h1.4M275.4 186.8h1.4M275.4 196.3h1.4M275.4 197.8h1.4M275.4 193h1.4M275.4 188.1h1.4M275.4 183.3h1.4"/>
<path d="M275.4 194.5h1.4M275.4 189.8h1.4M277.4 194v2.9M277.4 199.6v2.9M277.4 181.9v2.8M277.4 187.5v2.9M278 191.5h1.4M278 186.8h1.4M278 196.3h1.4M278 197.8h1.4M278 193h1.4M278 188.1h1.4"/>
<path d="M278 183.3h1.4M278 194.5h1.4M278 189.8h1.4M279.4 186.3v1.2M279.4 183.8v1.3M279.4 192.8v1.2M279.4 190.3v1.3M279.4 199.3v1.2M279.4 196.8v1.3M279.4 196.8l.1 1.6M279.4 183.8l.1 1.5M279.4 190.3l.1 1.5"/>
<path d="M279.4 181v2.8M279.4 187.5v2.8M279.4 194v2.8M279.5 199.5l-.1 1M279.5 186.5l-.1 1M279.5 193l-.1 1M291.9 181v1.7M291.9 183.8v2.4M291.9 187.4v2.4M291.9 191v2.4M291.9 194.6v2.3M291.9 198.1v2.4"/>
<path d="M296.9 181v1.7M296.9 183.8v2.4M296.9 187.4v2.4M296.9 191v2.4M296.9 194.6v2.3M296.9 198.1v2.4M346.9 181v1.7M346.9 183.8v2.4M346.9 187.4v2.4M346.9 191v2.4M346.9 194.6v2.3M346.9 198.1v2.4"/>
<path d="M351.9 181v1.7M351.9 183.8v2.4M351.9 187.4v2.4M351.9 191v2.4M351.9 194.6v2.3M351.9 198.1v2.4M364.4 190.3l-.1 1.5M364.4 192.8v1.2l-.1-1M364.4 190.3v1.3M364.4 183.8l-.1 1.5M364.4 186.3v1.2l-.1-1M364.4 183.8v1.3"/>
<path d="M364.4 196.8l-.1 1.6M364.4 199.3v1.2l-.1-1M364.4 196.8v1.3M364.4 181v2.8M364.4 187.5v2.8M364.4 194v2.8M364.4 191.5h1.4M364.4 186.8h1.4M364.4 196.3h1.4M364.4 197.8h1.4M364.4 193h1.4M364.4 188.1h1.4"/>
<path d="M364.4 183.3h1.4M364.4 194.5h1.4M364.4 189.8h1.4M366.4 187.5v2.9M366.4 181.9v2.8M366.4 199.6v2.9M366.4 194v2.9M366.4 196.6h3M366.4 194.3h3M366.4 199.9h3M366.4 184.4h3M366.4 182.2h3"/>
<path d="M366.4 190.1h3M366.4 187.8h3M367 191.5h1.4M367 186.8h1.4M367 196.3h1.4M367 197.8h1.4M367 193h1.4M367 188.1h1.4M367 183.3h1.4M367 194.5h1.4M367 189.8h1.4M368.4 199.3v2.1h1"/>
<path d="M368.4 195.9v2.2M368.4 188.4v1M368.4 192.8v2.1M368.4 189.4v2.2M368.4 186.3v2.1M368.4 194.9v1M368.4 191.9h1M368.4 186.4h1M368.4 195.9h1M368.4 198.2h1M368.4 192.7h1M368.4 188.4h1"/>
<path d="M368.4 194.9h1M368.4 189.4h1M369.4 182.9h-1v2.2M46.6 201.7v2.4M46.6 205.3v2.4M46.6 208.9v2.4M46.6 212.4v2M56.6 201.7v2.4M56.6 205.3v2.4M56.6 208.9v2.4M56.6 212.4v2M61.6 201.7v2.4"/>
<path d="M61.6 205.3v2.4M61.6 208.9v2.4M61.6 212.4v2M211.6 201.7v2.4M211.6 205.3v2.4M211.6 208.9v2.4M211.6 212.4v2M216.6 201.7v2.4M216.6 205.3v2.4M216.6 208.9v2.4M216.6 212.4v2M226.7 201.7v2.4"/>
<path d="M226.7 205.3v2.4M226.7 208.9v2.4M226.7 212.4v2M274.4 202.2h3M275.4 201.1h1.4M278 201.1h1.4M279.4 200.5v2.8M291.9 201.7v1.6M296.9 201.7v1.6M346.9 201.7v1.6M351.9 201.7v1.6M364.4 200.5v2.8"/>
<path d="M364.4 201.1h1.4M366.4 202.2h3M367 201.1h1.4"/>
</g>
<!-- layer: Visible Narrow -->
<g fill="none" stroke="#000" stroke-width=".25">
<path d="M301.5 42.6v18.2M304.3 42.3v18.2M262.6 65v18.2M265.4 64.7v18.2M294.3 63.4v2.8M255.1 92.9v2M255.4 85.8v2.9M364 95.5v1.2M364.7 88.8v2.1M304.6 105.2v2.3M304.6 110.5v2.3M304.6 115.9v2.3"/>
<path d="M308.2 105.2v18.2M325.1 117.9v1.2M304.6 121.2v2.2M78 174.9a2.85 2.85 0 0 1 2.3-3.3 2.85 2.85 0 0 1 3.3 2.3 2.85 2.85 0 0 1-2.3 3.3M122.7 174.9a2.85 2.85 0 0 1 2.3-3.3 2.85 2.85 0 0 1 3.3 2.3 2.85 2.85 0 0 1-2.3 3.3M145 174.9a2.85 2.85 0 0 1 2.3-3.3 2.85 2.85 0 0 1 3.3 2.3 2.85 2.85 0 0 1-2.3 3.3M189.7 174.9a2.85 2.85 0 0 1 2.3-3.3 2.85 2.85 0 0 1 3.3 2.3 2.85 2.85 0 0 1-2.3 3.3M53.8 186.2a2.85 2.85 0 0 1 2.3-3.3 2.85 2.85 0 0 1 3.3 2.3 2.85 2.85 0 0 1-2.3 3.3M53.8 199.2a2.85 2.85 0 0 1 2.3-3.3 2.85 2.85 0 0 1 3.3 2.3 2.85 2.85 0 0 1-2.3 3.3M213.8 186.2a2.85 2.85 0 0 1 2.4-3.3 2.85 2.85 0 0 1 3.3 2.3 2.85 2.85 0 0 1-2.4 3.3M213.8 199.2a2.85 2.85 0 0 1 2.4-3.3 2.85 2.85 0 0 1 3.3 2.3 2.85 2.85 0 0 1-2.4 3.3M78 210.4a2.85 2.85 0 0 1 2.3-3.3 2.85 2.85 0 0 1 3.3 2.3 2.85 2.85 0 0 1-2.3 3.3"/>
<path d="M122.7 210.4a2.85 2.85 0 0 1 2.3-3.3 2.85 2.85 0 0 1 3.3 2.3 2.85 2.85 0 0 1-2.3 3.3M145 210.4a2.85 2.85 0 0 1 2.3-3.3 2.85 2.85 0 0 1 3.3 2.3 2.85 2.85 0 0 1-2.3 3.3M189.7 210.4a2.85 2.85 0 0 1 2.3-3.3 2.85 2.85 0 0 1 3.3 2.3 2.85 2.85 0 0 1-2.3 3.3"/>
</g>
<!-- layer: Hidden Narrow -->
<g fill="none" stroke="#000" stroke-width=".25">
<path d="M95.2 28.6v3M98 28.6v3M107.3 28.6v3M110.1 28.6v3M129.6 28.6v3M132.5 28.6v3M140.8 28.6v3M143.6 28.6v3M163.1 28.6v3M166 28.6v3M175.2 28.6v3M178.1 28.6v3"/>
<path d="M95.2 120.6v3M98 120.6v3M107.3 120.6v3M110.1 120.6v3M129.6 120.6v3M132.5 120.6v3M140.8 120.6v3M143.6 120.6v3M163.1 120.6v3M166 120.6v3M175.2 120.6v3M178.1 120.6v3"/>
<path d="M274.4 196.9h3M274.4 194h3M274.4 199.6h3M274.4 184.7h3M274.4 181.9h3M274.4 190.4h3M274.4 187.5h3M366.4 196.9h3M366.4 194h3M366.4 199.6h3M366.4 184.7h3M366.4 181.9h3"/>
<path d="M366.4 190.4h3M366.4 187.5h3M274.4 202.5h3M366.4 202.5h3"/>
</g>
<!-- layer: BORDER -->
<g fill="none" stroke="#000" stroke-width=".25">
<path d="M20 10.1h390v276.9h-390zM65 5.1v5M115 5.1v5M165 5.1v5M215 5.1v10M265 5.1v5M315 5.1v5M365 5.1v5M15 52.9h5M410 52.9h5M15 100.7h5M410 100.7h5"/>
<path d="M15 148.6h10M405 148.6h10M15 196.4h5M410 196.4h5M15 244.2h5M410 244.2h5M65 287v5M115 287v5M165 287v5M215 282.1v9.9M265 287v5M315 287v5"/>
<path d="M365 287v5"/>
</g>
<!-- layer: TITLEBLOCK -->
<path d="M230 240.1h180v46.9h-180zM230 250h180M254 240.1v9.9M288 240.1v46.9M349 240.1v46.9M288 260.1h122M349 277.1h61M359 277.1v9.9M395 277.1v9.9" fill="none" stroke="#000" stroke-width=".36"/>
<!-- layer: FD_Dimensions -->
<g fill="none" stroke="#000" stroke-width=".25">
<path d="M94.1 16v10.5M97.6 18.1h78M179.1 16v10.5M54.5 28.6h37.5M56.6 32.1v88M83.6 32.1v6M101.6 35.7v21M153.3 37.1v78M171.6 35.7v21M81.5 41.6h10.5M83.6 41.6v17.7M86.5 55.7h5.5"/>
<path d="M88.6 59.2v33.9M105.1 54.6h63M86.5 96.6h5.5M195.5 86.6l-13.1 9.4M81.5 110.7h10.5M83.6 114.2v5.9M169.6 103.5h3.5M176.6 103.6l5 .1M179.1 103.6l4.8 1.7M182.4 111.3l12.5 10.1M185.1 103.7l17.3 .3M187.2 106.4l13.4 4.7"/>
<path d="M54.5 123.6h37.5M83.6 123.6v17.8M41.6 141.6v26.2M45.1 143.7h8M54.6 146.6h3.5M56.6 141.6v42M61.6 144.5v23.3M61.6 146.6h8M64.3 154.9l-6.3 25.2M69.6 144.5v32.6M73.1 146.6h3.5M131 151v15.4"/>
<path d="M170.1 142.1v42M173.6 144.2h15.4M181.3 155.1v48M184.8 157.2h15.3M192.5 142.1v42M203.6 155.1v48M216.6 149.6v34M220.1 151.7h8M231.6 149.6v18.2M28 169.9h11.5M30.1 173.4v37.5M47.5 169.9h2"/>
<path d="M49.6 173.4v8.8M127.6 174.4h5.5M131 169.9v4.5M131 177.9v3.5M223.7 169.9h25.6M247.2 173.4v8.8M47.5 185.7h7M48.1 198.7h6.4M50.2 189.2v6M55.2 191.3l-.8 3.4M57.2 183.5l-1.1 4.4M66.9 193.7l.8 3.5"/>
<path d="M75.4 194.1l-1.6 3.1M218.7 185.7h31.5M218.7 198.7h31.5M248.1 189.2v6M28 214.4h11.5M48.1 214.4h6.4M50.2 202.2v8.7M65.5 213.2l-11.7 22.3M68.5 200.6l2.2 9.2M69.6 207.3v42M71.5 213.2l5.7 23.9M72.2 200.3l-5.1 9.8"/>
<path d="M80.8 200.8v56.1M92 207.3v42M103.1 200.8v56.1M218.7 214.4h31.5M248.1 202.2v8.7M73.1 247.2h15.4M84.3 254.8h15.3"/>
</g>
<g fill="#000" stroke="#000" stroke-width=".25">
<path d="M94.1 18.1l3.5-.5v1.1zM175.6 17.6l3.5 .5-3.5 .6zM56.6 28.6l.6 3.5h-1.2zM83.6 28.6l.6 3.5h-1.2zM83 38.1h1.2l-.6 3.5zM153.3 33.6l.6 3.5h-1.2zM88.6 55.7l.6 3.5h-1.1zM101.6 54.6l3.5-.6v1.2zM168.1 54l3.5 .6-3.5 .6zM88.1 93.1h1.1l-.6 3.5zM182.1 95.5l.7 1-3.2 1.5zM83.6 110.7l.6 3.5h-1.2z"/>
<path d="M152.7 115.1h1.2l-.6 3.5zM173.1 103l3.5 .6-3.5 .5zM179.7 109.1l3.1 1.8-.8 .9zM181.6 103.7l3.5-.5v1.1zM183.9 105.3l3.4 .6-.3 1.1zM56 120.1h1.2l-.6 3.5zM83 120.1h1.2l-.6 3.5zM41.6 143.7l3.5-.6v1.2zM53.1 143.1l3.5 .6-3.5 .6zM58.1 146l3.5 .6-3.5 .6zM69.6 146.6l3.5-.6v1.2zM170.1 144.2l3.5-.6v1.2z"/>
<path d="M181.3 157.2l3.5-.6v1.2zM189 143.6l3.5 .6-3.5 .6zM200.1 156.6l3.5 .6-3.5 .6zM216.6 151.7l3.5-.6v1.2zM228.1 151.1l3.5 .6-3.5 .6zM30.1 169.9l.6 3.5h-1.2zM49.6 169.9l.6 3.5h-1.2zM57.4 179.9l1.2 .3-1.4 3.3zM131 174.4l.6 3.5h-1.2zM130.4 166.4h1.2l-.6 3.5zM247.2 169.9l.5 3.5h-1.1zM49 182.2h1.2l-.6 3.5z"/>
<path d="M49.6 195.2h1.2l-.6 3.5zM50.2 185.7l.6 3.5h-1.2zM56.1 187.9l-.3 3.5-1.1-.3zM67.2 197.3l1.1-.3 .2 3.6zM73.3 196.9l1 .6-2.1 2.8zM246.6 182.2h1.1l-.5 3.5zM248.1 185.7l.6 3.5h-1.2zM247.5 195.2h1.2l-.6 3.5zM29.5 210.9h1.2l-.6 3.5zM50.2 198.7l.6 3.5h-1.2zM49.6 210.9h1.2l-.6 3.5zM67.1 210.1l-1.1 3.3-1.1-.5z"/>
<path d="M70.7 209.8l1.4 3.3-1.1 .2zM248.1 198.7l.6 3.5h-1.2zM247.5 210.9h1.2l-.6 3.5zM69.6 247.2l3.5-.6v1.2zM80.8 254.8l3.5-.6v1.2zM88.5 246.6l3.5 .6-3.5 .6zM99.6 254.2l3.5 .6-3.5 .6z"/>
</g>
<text font-size="7" x="289" y="270.6">CFD Next Gen</text>
<g font-size="4.9">
<text x="133.9" y="16.7">85</text>
<text x="133.9" y="53.2">70</text>
<text x="82.2" y="58.5" transform="rotate(-90 82.2 58.5)">12.93</text>
<text x="55.1" y="78.9" transform="rotate(-90 55.1 78.9)">95</text>
<text x="87.2" y="82.2" transform="rotate(-90 87.2 82.2)">40.86</text>
<text x="151.8" y="78.9" transform="rotate(-90 151.8 78.9)">85</text>
<text x="185.3" y="92.2" transform="rotate(-36 185.3 92.2)">R2.5</text>
<text x="194" y="107.3" transform="rotate(19 194 107.3)">R5</text>
<text x="194.6" y="102.3" transform="rotate(1 194.6 102.3)">Ø5</text>
<text x="186.8" y="113" transform="rotate(39 186.8 113)">R2.5</text>
<text x="45.7" y="142.2">7.5</text>
<text x="82.2" y="140.6" transform="rotate(-90 82.2 140.6)">12.93</text>
<text x="175" y="142.8">11.17</text>
<text x="64.4" y="145.2">4</text>
<text x="186.2" y="155.8">11.17</text>
<text x="220.7" y="150.2">7.5</text>
<text x="129.6" y="161.7" transform="rotate(-90 129.6 161.7)">2.25</text>
<text x="59.3" y="168.6" transform="rotate(-76 59.3 168.6)">Ø2.27</text>
<text x="48.2" y="182.6" transform="rotate(-90 48.2 182.6)">7.88</text>
<text x="245.7" y="182.6" transform="rotate(-90 245.7 182.6)">7.88</text>
<text x="48.7" y="195.6" transform="rotate(-90 48.7 195.6)">6.5</text>
<text x="246.7" y="195.6" transform="rotate(-90 246.7 195.6)">6.5</text>
<text x="28.7" y="198.3" transform="rotate(-90 28.7 198.3)">22.25</text>
<text x="48.8" y="211.3" transform="rotate(-90 48.8 211.3)">7.88</text>
<text x="246.7" y="211.3" transform="rotate(-90 246.7 211.3)">7.88</text>
<text x="75.3" y="222.6" transform="rotate(77 75.3 222.6)">Ø4.75</text>
<text x="53" y="233.8" transform="rotate(-62 53 233.8)">Ø5.5</text>
<text x="74.5" y="245.8">11.17</text>
<text x="289" y="248.5">Noor Mustafa</text>
<text x="326.2" y="248.5">5/23/2025</text>
<text x="85.7" y="253.4">11.17</text>
<text x="399.1" y="285.7">1/1</text>
</g>
<g font-size="3.5">
<text x="39" y="8.8">1</text>
<text x="89" y="8.8">2</text>
<text x="139" y="8.8">3</text>
<text x="189" y="8.8">4</text>
<text x="239" y="8.8">5</text>
<text x="289" y="8.8">6</text>
<text x="339" y="8.8">7</text>
<text x="389" y="8.8">8</text>
<text x="16.3" y="30.2">A</text>
<text x="411.3" y="30.2">A</text>
<text x="16.3" y="78">B</text>
<text x="411.3" y="78">B</text>
<text x="16.2" y="125.9">C</text>
<text x="411.2" y="125.9">C</text>
<text x="16.2" y="173.7">D</text>
<text x="411.2" y="173.7">D</text>
<text x="16.3" y="221.6">E</text>
<text x="411.3" y="221.6">E</text>
<text x="16.4" y="269.4">F</text>
<text x="411.4" y="269.4">F</text>
<text x="39" y="290.8">1</text>
<text x="89" y="290.8">2</text>
<text x="139" y="290.8">3</text>
<text x="189" y="290.8">4</text>
<text x="239" y="290.8">5</text>
<text x="289" y="290.8">6</text>
<text x="339" y="290.8">7</text>
<text x="389" y="290.8">8</text>
</g>
<g font-size="2.5">
<text x="231" y="242.9">Dept.</text>
<text x="255" y="242.9">Technical reference</text>
<text x="289" y="242.9">Created by</text>
<text x="350" y="242.9">Approved by</text>
<text x="289" y="252.8">Document type</text>
<text x="350" y="252.8">Document status</text>
<text x="289" y="262.9">Title</text>
<text x="350" y="262.9">DWG No.</text>
<text x="350" y="279.9">Rev.</text>
<text x="360" y="279.9">Date of issue</text>
<text x="396" y="279.9">Sheet</text>
</g>
</svg>
